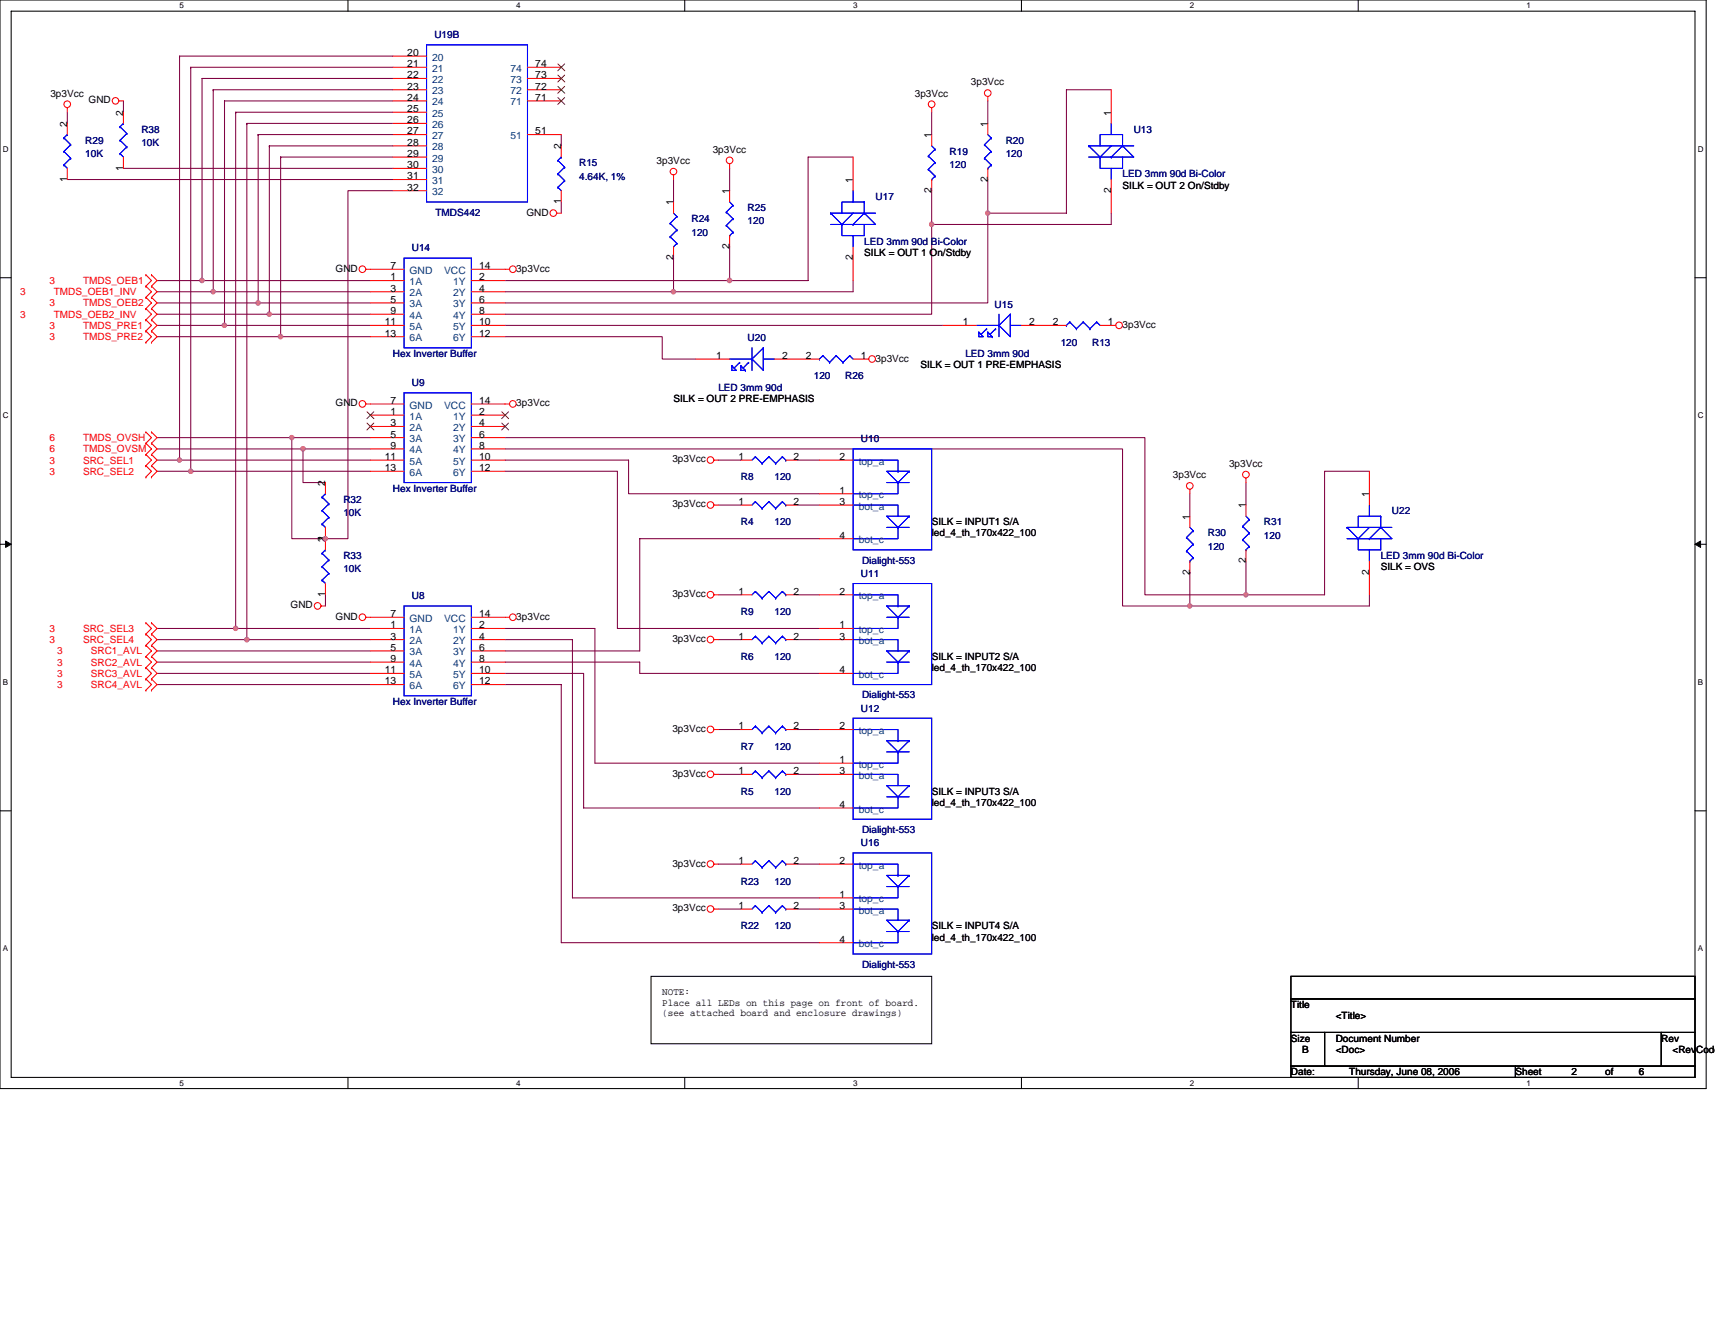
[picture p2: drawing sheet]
<svg xmlns="http://www.w3.org/2000/svg" width="279mm" height="216mm" viewBox="0 0 279 216" stroke-linecap="round" stroke-linejoin="round" font-family="sans-serif">
<path d="M0 0h278v177.4h-278zM1.8 1.8h274.3v173.8h-274.3z" fill="none" stroke="#000" stroke-width=".17"/>
<g fill="#fff">
<path d="M29.3 .2h.7v1.5h-.7z"/>
<path d="M29.3 175.7h.7v1.5h-.7z"/>
</g>
<path d="M56.7 0v1.8M56.7 175.6v1.8" fill="none" stroke="#000" stroke-width=".17"/>
<g fill="#fff">
<path d="M84.1 .2h.7v1.5h-.7z"/>
<path d="M84.1 175.7h.7v1.5h-.7z"/>
</g>
<path d="M111.5 0v1.8M111.5 175.6v1.8" fill="none" stroke="#000" stroke-width=".17"/>
<g fill="#fff">
<path d="M139 .2h.7v1.5h-.7z"/>
<path d="M139 175.7h.7v1.5h-.7z"/>
</g>
<path d="M166.4 0v1.8M166.4 175.6v1.8" fill="none" stroke="#000" stroke-width=".17"/>
<g fill="#fff">
<path d="M193.8 .2h.8v1.5h-.8z"/>
<path d="M193.8 175.7h.8v1.5h-.8z"/>
</g>
<path d="M221.3 0v1.8M221.3 175.6v1.8" fill="none" stroke="#000" stroke-width=".17"/>
<g fill="#fff">
<path d="M248.7 .2h.7v1.5h-.7z"/>
<path d="M248.7 175.7h.7v1.5h-.7z"/>
<path d="M.5 23.5h.9v1.5h-.9z"/>
<path d="M276.6 23.5h1v1.5h-1z"/>
<path d="M.5 67h.9v1.4h-.9z"/>
<path d="M276.6 67h1v1.4h-1z"/>
</g>
<path d="M0 45.3h1.8M276.1 45.3h1.9" fill="none" stroke="#000" stroke-width=".17"/>
<g fill="#fff">
<path d="M.5 110.4h.8v1.5h-.8z"/>
<path d="M276.6 110.4h.9v1.5h-.9z"/>
</g>
<path d="M0 88.7h1.8M276.1 88.7h1.9" fill="none" stroke="#000" stroke-width=".17"/>
<path d="M.9 88.2l.9 .5-.9 .5zM276.1 88.7l1-.5v1z" fill="#000" stroke="#000" stroke-width=".16"/>
<g fill="#fff">
<path d="M.5 153.8h.8v1.5h-.8z"/>
<path d="M276.6 153.8h.9v1.5h-.9z"/>
</g>
<path d="M0 132.1h1.8M276.1 132.1h1.9M106.1 159.1h45.7v11h-45.7zM210.3 159.1h65.8v3.7h-65.8zM210.3 162.8h65.8v5.4h-65.8zM210.3 168.2h5.5v5.5h-5.5zM210.3 173.7h36.6v1.9h-36.6zM215.8 168.2h54.9v5.5h-54.9zM246.9 173.7h29.2v1.9h-29.2zM270.7 168.2h5.4v5.5h-5.4z" fill="none" stroke="#000" stroke-width=".17"/>
<g fill="none" stroke="#800040" stroke-width=".17">
<path d="M11 18.3v1.8M20.1 18.3h.1M20.1 16.4v1.9M29.3 9.1h.1M29.3 9.1h34.7M29.3 9.1v65.9M31.1 11h.1M31.1 11h32.9M31.1 11v65.8M34.7 14.6h.1M34.7 14.6h29.3M34.7 14.6v32.9"/>
<path d="M36.6 16.4h27.4M36.6 16.4h.1M36.6 16.4v36.6M38.4 18.3h25.6M38.4 18.3h.1M38.4 18.3v84.1M64 12.8h-31.1v32.9M151.8 18.3v3.6M160.9 16.4v3.7M181 14.6h-7.3v20.1h-12.8M11 29.3h53M20.1 27.4h43.9"/>
<path d="M40.2 20.1h23.8M40.2 20.1h.1M40.2 20.1v84.1M42.1 21.9h21.9M42.1 21.9h.1M42.1 21.9v27.5M43.9 23.8h20.1M43.9 23.8h.1M43.9 23.8v27.4M45.7 25.6h18.3M45.7 25.6h.1M45.7 25.6v29.3"/>
<path d="M64 31.1h-7.3v56.7h-3.7M91.4 32.9v1.8M91.4 21.9v1.9M109.7 29.3v3.6M118.9 27.4v3.7M139 25.6h-7.3v20.1h-12.8M151.8 31.1v5.5M151.8 36.6v14.6h-69.5M151.8 36.6h.1M160.9 29.3v5.4M160.9 34.7v14.7h-78.6M160.9 34.7h.1"/>
<path d="M181 34.7v1.9h-29.2M25.6 54.9h20.1M25.6 47.5h9.1M25.6 51.2h18.3M25.6 45.7h7.3M25.6 49.4h16.5M25.6 53h11M32.9 45.7h.1M32.9 45.7h27.4M34.7 47.5h25.6M36.6 53h23.7M42.1 49.4h18.2"/>
<path d="M43.9 51.2h16.4M45.7 54.9h14.6M82.3 47.5h27.4M82.3 53h71.3M82.3 54.9h25.6v3.6h5.5M82.3 45.7h36.6M109.7 42.1h.1M109.7 42.1v5.4M118.9 40.2v5.5M118.9 45.7h.1M139 45.7v1.8h-29.3M25.6 76.8h5.5"/>
<path d="M25.6 75h3.7M25.6 71.3h21.9M25.6 73.2h23.8M29.3 75h31M31.1 76.8h29.2M47.5 71.3h.1M47.5 71.3v16.5h5.5M47.5 71.3h12.8M49.4 73.2h.1M49.4 73.2v5.4h3.6M49.4 73.2h10.9M82.3 76.8h18.3v25.6h32.9"/>
<path d="M82.3 75h20.1v5.5h31.1M82.3 71.3h104.2v25.6h16.5M82.3 73.2h100.6v25.5h10.9M117 75h3.7M129.8 75h3.7M203 78.6v3.7M223.1 76.8h-7.3v20.1h-12.8M53 87.8h.1M53 96.9v1.8M117 82.3h3.7M117 96.9h3.7M129.8 82.3h3.7"/>
<path d="M129.8 96.9h3.7M133.5 87.8h-29.3v18.3h-21.9M193.8 80.5v3.6M193.8 93.3h.1M193.8 93.3v5.4M203 91.4v5.5M203 96.9h.1M223.1 96.9v1.8h-29.3M25.6 106.1h34.7M25.6 107.9h34.7M25.6 109.7h34.7M25.6 111.5h34.7"/>
<path d="M25.6 104.2h14.6M25.6 102.4h12.8M38.4 102.4h21.9M40.2 104.2h20.1M82.3 102.4h14.6v22h36.6M82.3 107.9h21.9v1.8h29.3M82.3 109.7h12.8v22h38.4M82.3 104.2h11v42.1h40.2M82.3 111.5h9.1v42.1h42.1M117 118.9h3.7M117 104.2h3.7M129.8 118.9h3.7"/>
<path d="M129.8 104.2h3.7M117 126.2h3.7M129.8 126.2h3.7M117 140.8h3.7M117 148.1h3.7M129.8 140.8h3.7M129.8 148.1h3.7"/>
</g>
<g fill="#f0f" stroke="#f0f" stroke-width=".17">
<circle cx="31.1" cy="76.8" r=".36"/>
<circle cx="29.2" cy="75" r=".35"/>
<circle cx="109.7" cy="47.5" r=".36"/>
<circle cx="32.9" cy="45.7" r=".36"/>
<circle cx="118.8" cy="45.7" r=".36"/>
<circle cx="160.9" cy="34.7" r=".35"/>
<circle cx="151.8" cy="36.6" r=".36"/>
<circle cx="34.7" cy="47.5" r=".35"/>
<circle cx="36.6" cy="53" r=".36"/>
<circle cx="38.4" cy="102.4" r=".35"/>
<circle cx="40.2" cy="104.2" r=".36"/>
<circle cx="42" cy="49.4" r=".36"/>
<circle cx="43.9" cy="51.2" r=".35"/>
<circle cx="45.7" cy="54.8" r=".36"/>
<circle cx="47.5" cy="71.3" r=".35"/>
<circle cx="49.4" cy="73.1" r=".36"/>
<circle cx="193.8" cy="98.7" r=".35"/>
<circle cx="203" cy="96.9" r=".35"/>
<circle cx="53" cy="87.8" r=".35"/>
</g>
<g fill="none" stroke="#f00" stroke-width=".17">
<path d="M11 17.5v.8M19.4 16.4h.7M20.1 18.3v1.8M64 9.1h5.5M64 11h5.5M64 12.8h5.5M64 14.6h5.5M64 16.4h5.5M64 18.3h5.5M85.9 11h5.5M85.9 12.8h5.5M85.9 14.6h5.5"/>
<path d="M85.9 16.4h5.5M151.8 17.5v.8M160.9 15.7v.7M181 14.6v5.5M11 20.1v1.8M11 27.4v1.9M20.1 25.6v1.8M64 20.1h5.5M64 21.9h5.5M64 23.8h5.5M64 25.6h5.5M64 27.4h5.5"/>
<path d="M64 29.3h5.5M64 31.1h5.5M85.9 21.9h5.5M90.7 34.7h.7M91.4 23.8v1.8M91.4 31.1v1.8M109.7 28.5v.8M109.7 32.9v1.8M118.9 26.7v.7M118.9 31.1v1.8M118.9 38.4v1.8M139 25.6v5.5"/>
<path d="M151.8 21.9v1.9M151.8 29.3v1.8M160.9 20.1v1.8M160.9 27.4v1.9M181 29.3v5.4M23.8 46.6h.1M23.8 44.8h.1M23.8 48.5h.1M23.8 53.9h.1M23.8 52.1h.1M23.8 50.3h.1M23.8 55.8h.1"/>
<path d="M23.8 44.8l.9 .9-.9 .9M23.8 46.6l.9 .9-.9 1M23.8 52.1l.9 .9-.9 .9M23.8 48.5l.9 .9-.9 .9M23.8 50.3l.9 .9-.9 .9M23.8 53.9l.9 1-.9 .9M24.7 44.8h.1M24.7 46.6h.1M24.7 48.5h.1M24.7 52.1h.1M24.7 53.9h.1M24.7 50.3h.1"/>
<path d="M24.7 55.8h.1M24.7 44.8l.9 .9-.9 .9M24.7 46.6l.9 .9-.9 1M24.7 52.1l.9 .9-.9 .9M24.7 48.5l.9 .9-.9 .9M24.7 50.3l.9 .9-.9 .9M24.7 53.9l.9 1-.9 .9M59.6 43.9h6.2M60.3 53h5.5M60.3 45.7h5.5M60.3 47.5h5.5M60.3 49.4h5.5"/>
<path d="M60.3 51.2h5.5M60.3 54.9h5.5M76.8 43.9h6.2M76.8 53h5.5M76.8 45.7h5.5M76.8 47.5h5.5M76.8 49.4h5.5M76.8 51.2h5.5M76.8 54.9h5.5M109.7 40.2v1.9M113.4 58.5h5.5M126.2 58.5h7.3"/>
<path d="M139 58.5h2.5M139 40.2v5.5M153.6 53h5.5M166.4 53h7.3M179.2 53h2.6M23.8 75.9h.1M23.8 74.1h.1M23.8 77.7h.1M23.8 72.2h.1M23.8 70.4h.1M23.8 74.1l.9 .9-.9 .9M23.8 75.9l.9 .9-.9 .9"/>
<path d="M23.8 70.4l.9 .9-.9 .9M23.8 72.2l.9 1-.9 .9M24.7 74.1h.1M24.7 75.9h.1M24.7 77.7h.1M24.7 70.4h.1M24.7 72.2h.1M24.7 74.1l.9 .9-.9 .9M24.7 75.9l.9 .9-.9 .9M24.7 70.4l.9 .9-.9 .9M24.7 72.2l.9 1-.9 .9M53 78.6v1.9"/>
<path d="M59.6 65.8h6.2M60.3 75h5.5M60.3 67.6h5.5M60.3 69.5h5.5M60.3 71.3h5.5M60.3 73.2h5.5M60.3 76.8h5.5M76.8 65.8h6.2M76.8 75h5.5M76.8 67.6h5.5M76.8 69.5h5.5M76.8 71.3h5.5"/>
<path d="M76.8 73.2h5.5M76.8 76.8h5.5M116.3 75h.7M120.7 75h1.8M128 75h1.8M133.5 75h5.5M193.8 79.7v.8M203 77.9v.7M223.1 76.8v5.5M52.3 98.7h.7M53 85.9v3.7M53 95.1v1.8"/>
<path d="M116.3 96.9h.7M116.3 82.3h.7M120.7 82.3h1.8M120.7 96.9h1.8M128 82.3h1.8M128 96.9h1.8M133.5 82.3h5.5M133.5 96.9h5.5M133.5 80.5h5.5M133.5 87.8h5.5M193.8 84.1v1.8M193.8 91.4v1.9"/>
<path d="M203 82.3v1.8M203 89.6v1.8M223.1 91.4v5.5M23.8 103.3h.1M23.8 101.5h.1M23.8 107h.1M23.8 105.2h.1M23.8 108.8h.1M23.8 110.6h.1M23.8 112.5h.1M23.8 101.5l.9 .9-.9 .9M23.8 105.2l.9 .9-.9 .9"/>
<path d="M23.8 107l.9 .9-.9 .9M23.8 108.8l.9 .9-.9 .9M23.8 110.6l.9 .9-.9 1M23.8 103.3l.9 .9-.9 1M24.7 101.5h.1M24.7 103.3h.1M24.7 105.2h.1M24.7 107h.1M24.7 108.8h.1M24.7 110.6h.1M24.7 112.5h.1M24.7 101.5l.9 .9-.9 .9"/>
<path d="M24.7 105.2l.9 .9-.9 .9M24.7 107l.9 .9-.9 .9M24.7 108.8l.9 .9-.9 .9M24.7 110.6l.9 .9-.9 1M24.7 103.3l.9 .9-.9 1M59.6 100.6h6.2M60.3 102.4h5.5M60.3 104.2h5.5M60.3 106.1h5.5M60.3 107.9h5.5M60.3 109.7h5.5M60.3 111.5h5.5"/>
<path d="M76.8 100.6h6.2M76.8 102.4h5.5M76.8 104.2h5.5M76.8 106.1h5.5M76.8 107.9h5.5M76.8 109.7h5.5M76.8 111.5h5.5M116.3 104.2h.7M116.3 118.9h.7M120.7 118.9h1.8M120.7 104.2h1.8M128 118.9h1.8"/>
<path d="M128 104.2h1.8M133.5 118.9h5.5M133.5 102.4h5.5M133.5 104.2h5.5M133.5 109.7h5.5M116.3 126.2h.7M120.7 126.2h1.8M128 126.2h1.8M133.5 124.4h5.5M133.5 126.2h5.5M133.5 131.7h5.5M116.3 140.8h.7"/>
<path d="M116.3 148.1h.7M120.7 140.8h1.8M120.7 148.1h1.8M128 140.8h1.8M128 148.1h1.8M133.5 140.8h5.5M133.5 146.3h5.5M133.5 148.1h5.5M133.5 153.6h5.5"/>
<circle cx="11" cy="17" r=".54"/>
<circle cx="18.8" cy="16.4" r=".53"/>
<circle cx="151.8" cy="17" r=".54"/>
<circle cx="160.9" cy="15.2" r=".54"/>
<circle cx="90.1" cy="34.7" r=".54"/>
<circle cx="109.7" cy="28" r=".54"/>
<circle cx="118.9" cy="26.1" r=".54"/>
<circle cx="59" cy="43.9" r=".54"/>
<circle cx="83.6" cy="43.9" r=".54"/>
<circle cx="142.1" cy="58.5" r=".54"/>
<circle cx="182.3" cy="53" r=".54"/>
<circle cx="59" cy="65.8" r=".54"/>
<circle cx="83.6" cy="65.8" r=".54"/>
<circle cx="115.7" cy="75" r=".54"/>
<circle cx="193.8" cy="79.2" r=".54"/>
<circle cx="203" cy="77.3" r=".54"/>
<circle cx="51.7" cy="98.7" r=".54"/>
<circle cx="115.7" cy="96.9" r=".54"/>
<circle cx="115.7" cy="82.3" r=".54"/>
<circle cx="59" cy="100.6" r=".54"/>
<circle cx="83.6" cy="100.6" r=".54"/>
<circle cx="115.7" cy="104.2" r=".54"/>
<circle cx="115.7" cy="118.9" r=".54"/>
<circle cx="115.7" cy="126.2" r=".54"/>
<circle cx="115.7" cy="140.8" r=".54"/>
<circle cx="115.7" cy="148.1" r=".54"/>
</g>
<g fill="none" stroke="#00f" stroke-width=".17">
<path d="M69.5 7.3h16.4v25.6h-16.4zM10.4 26.9h.1M10.4 24.7h.1M10.4 22.5h.1M10.4 26.9l.6 .5M10.4 24.7l1.1 1.1M10.4 22.5l1.1 1.1M11 21.9h.1M11 21.9l-.6 .6M11.5 25.8h.1M11.5 23.6h.1M11.5 25.8l-1.1 1.1"/>
<path d="M11.5 23.6l-1.1 1.1M19.6 25h.1M19.6 22.9h.1M19.6 20.7h.1M19.6 25l.5 .6M19.6 22.9l1.1 1M19.6 20.7l1.1 1.1M20.1 20.1h.1M20.1 20.1l-.5 .6M20.7 23.9h.1M20.7 21.8h.1M20.7 23.9l-1.1 1.1"/>
<path d="M20.7 21.8l-1.1 1.1M90.9 30.5h.1M90.9 28.3h.1M90.9 26.1h.1M90.9 30.5l.5 .6M90.9 28.3l1.1 1.1M90.9 26.1l1.1 1.1M91.4 25.6h.1M91.4 25.6l-.5 .5M92 29.4h.1M92 27.2h.1M92 29.4l-1.1 1.1"/>
<path d="M92 27.2l-1.1 1.1M109.2 36.4h.1M109.2 38.6h.1M109.2 36.4l1.1 1.1M109.2 38.6l1.1 1.1M109.7 34.7l.6 .6M110.3 35.3h.1M110.3 37.5h.1M110.3 39.7h.1M110.3 35.3l-1.1 1.1M110.3 37.5l-1.1 1.1M110.3 39.7l-.6 .5"/>
<path d="M118.3 34.6h.1M118.3 36.7h.1M118.3 34.6l1.1 1M118.3 36.7l1.1 1.1M118.9 38.4h.1M118.9 32.9l.5 .6M119.4 33.5h.1M119.4 35.6h.1M119.4 37.8h.1M119.4 33.5l-1.1 1.1M119.4 35.6l-1.1 1.1M119.4 37.8l-.5 .6"/>
<path d="M135.3 34.7h3.7M135.3 34.7h.1M135.3 36.6h3.7M135.3 34.7l1.9 1.9M137.2 36.6h.1M137.2 36.6v1.8h3.6v-1.8M139 36.6h.1M139 34.7h3.6M139 31.1v1.8M139 38.4v1.8M139 34.7l-1.8 1.9M140.8 34.7l1.8 1.9h-3.6"/>
<path d="M140.8 34.7h.1M140.8 32.9h-3.6v1.8M140.8 32.9h.1M140.8 34.7l-1.8 1.9M140.8 32.9v1.8M151.2 25.4h.1M151.2 27.6h.1M151.2 25.4l1.1 1.1M151.2 27.6l1.1 1.1M151.8 29.3h.1M151.8 23.8l.5 .5M152.3 24.3h.1"/>
<path d="M152.3 26.5h.1M152.3 28.7h.1M152.3 24.3l-1.1 1.1M152.3 26.5l-1.1 1.1M152.3 28.7l-.5 .6M160.4 23.6h.1M160.4 25.8h.1M160.4 23.6l1.1 1.1M160.4 25.8l1.1 1.1M160.9 27.4h.1M160.9 21.9l.6 .6M161.5 22.5h.1"/>
<path d="M161.5 24.7h.1M161.5 26.9h.1M161.5 22.5l-1.1 1.1M161.5 24.7l-1.1 1.1M161.5 26.9l-.6 .5M177.4 23.8h3.6M177.4 23.8h.1M177.4 25.6h3.6M177.4 23.8l1.8 1.8M179.2 25.6h.1M179.2 25.6v1.8h3.7v-1.8M181 25.6h.1"/>
<path d="M181 23.8h3.7M181 20.1v1.8M181 27.4v1.9M181 23.8l-1.8 1.8M182.9 23.8l1.8 1.8h-3.7M182.9 23.8h.1M182.9 21.9h-3.7v1.9M182.9 21.9h.1M182.9 23.8l-1.9 1.8M182.9 21.9v1.9M65.8 42.1h11v14.6h-11zM109.7 40.2h.1"/>
<path d="M118.9 58.5h3.6M119.2 59.6l.8 .7h-.8zM119.2 59.6h.1M120.5 59.1h.1M120.5 59.1l-.9 .9M120.7 59.6v.7h.7M120.7 59.6h.1M120.7 59.6l.7 .7M122 59.1h.1M122 59.1l-.9 .9M122.5 58.5h.1M122.5 56.7v3.6"/>
<path d="M124.4 58.5h1.8M124.4 56.7v3.6l-1.9-1.8M124.4 56.7h.1M124.4 56.7l-1.9 1.8M133.5 58.5h.1M134 58h.1M134 58l1.1 1.1M134 58l-.5 .5M135.1 59.1h.1M136.2 58h.1M136.2 58l1.1 1.1M136.2 58l-1.1 1.1"/>
<path d="M137.3 59.1h.1M138.4 58h.1M138.4 58l.6 .5M138.4 58l-1.1 1.1M159.1 53h3.7M159.5 54.1l.7 .8h-.7zM159.5 54.1h.1M160.7 53.6h.1M160.7 53.6l-.9 .9M160.9 54.1v.8h.7M160.9 54.1h.1M160.9 54.1l.7 .8"/>
<path d="M161.6 54.9h.1M162.2 53.6h.1M162.2 53.6l-.9 .9M162.8 53h.1M162.8 51.2v3.7M164.6 53h1.8M164.6 51.2v3.7l-1.8-1.9M164.6 51.2h.1M164.6 51.2l-1.8 1.8M173.7 53h.1M174.3 52.5h.1M174.3 52.5l1.1 1.1"/>
<path d="M174.3 52.5l-.6 .5M175.4 53.6h.1M176.5 52.5h.1M176.5 52.5l1.1 1.1M176.5 52.5l-1.1 1.1M177.6 53.6h.1M178.7 52.5h.1M178.7 52.5l.5 .5M178.7 52.5l-1.1 1.1M65.8 64h11v14.6h-11zM121.4 60.3h.1M123.1 74.4h.1"/>
<path d="M123.1 74.4l-.6 .6M123.1 74.4l1.1 1.1M124.2 75.5h.1M125.3 74.4h.1M125.3 74.4l-1.1 1.1M125.3 74.4l1.1 1.1M126.4 75.5h.1M127.5 74.4h.1M127.5 74.4l-1.1 1.1M127.5 74.4l.5 .6M128 75h.1M139 75h7.3v1.8"/>
<path d="M139 73.2h12.8v16.4h-12.8zM144.5 78.6h3.6M146.3 78.6h.1M146.3 78.6v1.9h-7.3M146.3 76.8h.1M148.1 76.8h-3.6l1.8 1.8M148.1 76.8h.1M148.1 76.8l-1.8 1.8M52.5 94.5h.1M52.5 92.4h.1M52.5 90.1h.1M52.5 85.4h.1"/>
<path d="M52.5 83.2h.1M52.5 81h.1M52.5 94.5l.5 .6M52.5 92.4l1.1 1.1M52.5 90.1l1.1 1.1M52.5 85.4l.5 .5M52.5 83.2l1.1 1.1M52.5 81l1.1 1.1M53 89.6h.1M53 80.5h.1M53 89.6l-.5 .5M53 80.5l-.5 .5"/>
<path d="M53.6 93.5h.1M53.6 91.2h.1M53.6 84.3h.1M53.6 82.1h.1M53.6 93.5l-1.1 1M53.6 91.2l-1.1 1.2M53.6 84.3l-1.1 1.1M53.6 82.1l-1.1 1.1M65.8 98.7h11v14.7h-11zM123.1 81.7h.1M123.1 96.4h.1M123.1 81.7l-.6 .6"/>
<path d="M123.1 81.7l1.1 1.1M123.1 96.4l-.6 .5M123.1 96.4l1.1 1.1M124.2 82.8h.1M124.2 97.5h.1M125.3 81.7h.1M125.3 96.4h.1M125.3 81.7l-1.1 1.1M125.3 81.7l1.1 1.1M125.3 96.4l-1.1 1.1M125.3 96.4l1.1 1.1M126.4 82.8h.1"/>
<path d="M126.4 97.5h.1M127.5 81.7h.1M127.5 96.4h.1M127.5 81.7l-1.1 1.1M127.5 81.7l.5 .6M127.5 96.4l-1.1 1.1M127.5 96.4l.5 .5M128 82.3h.1M128 96.9h.1M139 82.3h7.3v1.8M139 96.9h7.3v1.8M139 95.1h12.8v16.4h-12.8z"/>
<path d="M144.5 85.9h3.6M146.3 85.9h.1M146.3 85.9v1.9h-7.3M146.3 98.7h.1M148.1 84.1h-3.6l1.8 1.8M148.1 84.1h.1M148.1 98.7h-3.6l1.8 1.9M148.1 98.7h.1M148.1 84.1l-1.8 1.8M148.1 98.7l-1.8 1.9M193.3 87.6h.1M193.3 89.8h.1"/>
<path d="M193.3 87.6l1.1 1.1M193.3 89.8l1.1 1.1M193.8 91.4h.1M193.8 85.9l.6 .6M194.4 86.5h.1M194.4 88.7h.1M194.4 90.9h.1M194.4 86.5l-1.1 1.1M194.4 88.7l-1.1 1.1M194.4 90.9l-.6 .5M202.4 85.8h.1M202.4 87.9h.1"/>
<path d="M202.4 85.8l1.1 1.1M202.4 87.9l1.1 1.1M203 89.6h.1M203 84.1l.5 .6M203.5 84.7h.1M203.5 86.9h.1M203.5 89h.1M203.5 84.7l-1.1 1.1M203.5 86.9l-1.1 1M203.5 89l-.5 .6M219.5 85.9h3.6M219.5 85.9h.1"/>
<path d="M219.5 87.8h3.6M219.5 85.9l1.8 1.9M221.3 87.8h.1M221.3 87.8v1.8h3.6v-1.8M223.1 87.8h.1M223.1 85.9h3.7M223.1 82.3v1.8M223.1 89.6v1.8M223.1 85.9l-1.8 1.9M224.9 85.9l1.9 1.9h-3.7M224.9 85.9h.1M224.9 84.1h-3.6v1.8"/>
<path d="M224.9 84.1h.1M224.9 85.9l-1.8 1.9M224.9 84.1v1.8M123.1 118.3h.1M123.1 103.7h.1M123.1 103.7l-.6 .5M123.1 118.3l-.6 .6M123.1 118.3l1.1 1.1M123.1 103.7l1.1 1.1M124.2 119.4h.1M124.2 104.8h.1M125.3 118.3h.1"/>
<path d="M125.3 103.7h.1M125.3 103.7l-1.1 1.1M125.3 118.3l-1.1 1.1M125.3 118.3l1.1 1.1M125.3 103.7l1.1 1.1M126.4 119.4h.1M126.4 104.8h.1M127.5 118.3h.1M127.5 103.7h.1M127.5 103.7l-1.1 1.1M127.5 118.3l-1.1 1.1M127.5 118.3l.5 .6"/>
<path d="M127.5 103.7l.5 .5M128 118.9h.1M128 104.2h.1M139 118.9h7.3v1.8M139 104.2h7.3v1.9M139 117h12.8v16.5h-12.8zM144.5 100.6h3.6M144.5 107.9h3.6M146.3 100.6h.1M146.3 107.9h.1M146.3 107.9v1.8h-7.3M146.3 100.6v1.8h-7.3"/>
<path d="M148.1 106.1h-3.6l1.8 1.8M148.1 106.1h.1M148.1 106.1l-1.8 1.8M123.1 125.6h.1M123.1 125.6l-.6 .6M123.1 125.6l1.1 1.1M124.2 126.7h.1M125.3 125.6h.1M125.3 125.6l-1.1 1.1M125.3 125.6l1.1 1.1M126.4 126.7h.1M127.5 125.6h.1"/>
<path d="M127.5 125.6l-1.1 1.1M127.5 125.6l.5 .6M128 126.2h.1M139 126.2h7.3v1.8M139 139h12.8v16.4h-12.8zM144.5 122.5h3.6M144.5 129.8h3.6M146.3 122.5h.1M146.3 129.8h.1M146.3 129.8v1.9h-7.3M146.3 122.5v1.9h-7.3M146.3 120.7h.1"/>
<path d="M148.1 120.7h-3.6l1.8 1.8M148.1 120.7h.1M148.1 128h-3.6l1.8 1.8M148.1 128h.1M148.1 120.7l-1.8 1.8M148.1 128l-1.8 1.8M123.1 147.6h.1M123.1 140.3h.1M123.1 147.6l-.6 .5M123.1 147.6l1.1 1.1M123.1 140.3l-.6 .5M123.1 140.3l1.1 1.1"/>
<path d="M124.2 148.7h.1M124.2 141.4h.1M125.3 147.6h.1M125.3 140.3h.1M125.3 147.6l-1.1 1.1M125.3 147.6l1.1 1.1M125.3 140.3l-1.1 1.1M125.3 140.3l1.1 1.1M126.4 148.7h.1M126.4 141.4h.1M127.5 147.6h.1M127.5 140.3h.1"/>
<path d="M127.5 147.6l-1.1 1.1M127.5 147.6l.5 .5M127.5 140.3l-1.1 1.1M127.5 140.3l.5 .5M128 148.1h.1M128 140.8h.1M139 148.1h7.3v1.8M139 140.8h7.3v1.8M144.5 144.5h3.6M144.5 151.8h3.6M146.3 144.5h.1M146.3 151.8h.1"/>
<path d="M146.3 151.8v1.8h-7.3M146.3 144.5v1.8h-7.3M146.3 142.6h.1M148.1 142.6h-3.6l1.8 1.9M148.1 142.6h.1M148.1 149.9h-3.6l1.8 1.9M148.1 149.9h.1M148.1 142.6l-1.8 1.9M148.1 149.9l-1.8 1.9"/>
</g>
<g fill="none" stroke="#804000" stroke-width=".16">
<path d="M90.9 15.9l1.1 1.1M90.9 14.1l1.1 1.1M90.9 12.2l1.1 1.2M90.9 10.4l1.1 1.1M92 15.9l-1.1 1.1M92 14.1l-1.1 1.1M92 12.2l-1.1 1.2M92 10.4l-1.1 1.1M59.8 67.1l1.1 1.1M59.8 68.9l1.1 1.2M60.9 67.1l-1.1 1.1M60.9 68.9l-1.1 1.2"/>
<path d="M81.7 67.1l1.2 1.1M81.7 68.9l1.2 1.2M82.8 67.1l-1.1 1.1M82.8 68.9l-1.1 1.2"/>
</g>
<g font-size="1.7">
<text x="66.4" y="9.1">20</text>
<text x="66.4" y="10.9">21</text>
<text x="87.2" y="10.9">74</text>
<text x="66.4" y="12.8">22</text>
<text x="66.4" y="14.6">23</text>
<text x="66.4" y="16.4">24</text>
<text x="87.2" y="16.4">71</text>
<text x="87.2" y="14.6">72</text>
<text x="87.2" y="12.8">73</text>
<text x="10.9" y="20.7" transform="rotate(-90 10.9 20.7)">2</text>
<text x="20.1" y="18.8" transform="rotate(-90 20.1 18.8)">2</text>
<text x="66.4" y="18.3">25</text>
<text x="66.4" y="20.1">26</text>
<text x="66.4" y="21.9">27</text>
<text x="66.4" y="23.7">28</text>
<text x="87.2" y="21.9">51</text>
<text x="151.8" y="22.5" transform="rotate(-90 151.8 22.5)">1</text>
<text x="160.9" y="20.7" transform="rotate(-90 160.9 20.7)">1</text>
<text x="181" y="18.8" transform="rotate(-90 181 18.8)">1</text>
<text x="10.9" y="29.6" transform="rotate(-90 10.9 29.6)">1</text>
<text x="20.1" y="27.8" transform="rotate(-90 20.1 27.8)">1</text>
<text x="66.4" y="25.6">29</text>
<text x="66.4" y="27.4">30</text>
<text x="66.4" y="29.2">31</text>
<text x="91.4" y="24.3" transform="rotate(-90 91.4 24.3)">2</text>
<text x="139" y="29.8" transform="rotate(-90 139 29.8)">1</text>
<text x="160.9" y="29.6" transform="rotate(-90 160.9 29.6)">2</text>
<text x="66.4" y="31.1">32</text>
<text x="91.4" y="33.3" transform="rotate(-90 91.4 33.3)">1</text>
<text x="109.7" y="33.5" transform="rotate(-90 109.7 33.5)">1</text>
<text x="118.9" y="31.6" transform="rotate(-90 118.9 31.6)">1</text>
<text x="151.8" y="31.5" transform="rotate(-90 151.8 31.5)">2</text>
<text x="181" y="31.5" transform="rotate(-90 181 31.5)">2</text>
<text x="118.9" y="40.6" transform="rotate(-90 118.9 40.6)">2</text>
<text x="63.6" y="45.7">1</text>
<text x="63.6" y="47.5">3</text>
<text x="63.6" y="43.9">7</text>
<text x="78.1" y="45.7">2</text>
<text x="78.1" y="47.5">4</text>
<text x="78.1" y="43.9">14</text>
<text x="109.7" y="42.4" transform="rotate(-90 109.7 42.4)">2</text>
<text x="139" y="42.4" transform="rotate(-90 139 42.4)">2</text>
<text x="62.7" y="53">11</text>
<text x="63.6" y="49.3">5</text>
<text x="63.6" y="51.2">9</text>
<text x="78.1" y="49.3">6</text>
<text x="78.1" y="51.2">8</text>
<text x="78.1" y="53">10</text>
<text x="156.9" y="53">1</text>
<text x="167.7" y="53">2</text>
<text x="171.5" y="53">2</text>
<text x="180.5" y="53">1</text>
<text x="62.7" y="54.8">13</text>
<text x="78.1" y="54.8">12</text>
<text x="116.7" y="58.5">1</text>
<text x="127.4" y="58.5">2</text>
<text x="131.3" y="58.5">2</text>
<text x="140.3" y="58.5">1</text>
<text x="63.6" y="65.8">7</text>
<text x="78.1" y="65.8">14</text>
<text x="63.6" y="67.6">1</text>
<text x="63.6" y="69.5">3</text>
<text x="63.6" y="71.3">5</text>
<text x="78.1" y="67.6">2</text>
<text x="78.1" y="69.5">4</text>
<text x="78.1" y="71.3">6</text>
<text x="62.7" y="75">11</text>
<text x="62.7" y="76.8">13</text>
<text x="63.6" y="73.1">9</text>
<text x="78.1" y="73.1">8</text>
<text x="78.1" y="75">10</text>
<text x="78.1" y="76.8">12</text>
<text x="120.3" y="75">1</text>
<text x="129.3" y="75">2</text>
<text x="136.8" y="75">2</text>
<text x="53" y="79.2" transform="rotate(-90 53 79.2)">2</text>
<text x="120.3" y="82.3">1</text>
<text x="129.3" y="82.3">2</text>
<text x="136.8" y="80.4">1</text>
<text x="136.8" y="82.3">3</text>
<text x="203" y="82.8" transform="rotate(-90 203 82.8)">1</text>
<text x="223.1" y="81" transform="rotate(-90 223.1 81)">1</text>
<text x="53" y="88.3" transform="rotate(-90 53 88.3)">21</text>
<text x="136.8" y="87.8">4</text>
<text x="193.8" y="84.7" transform="rotate(-90 193.8 84.7)">1</text>
<text x="193.8" y="93.6" transform="rotate(-90 193.8 93.6)">2</text>
<text x="203" y="91.8" transform="rotate(-90 203 91.8)">2</text>
<text x="223.1" y="93.6" transform="rotate(-90 223.1 93.6)">2</text>
<text x="53" y="97.3" transform="rotate(-90 53 97.3)">1</text>
<text x="63.6" y="100.6">7</text>
<text x="78.1" y="100.6">14</text>
<text x="120.3" y="96.9">1</text>
<text x="129.3" y="96.9">2</text>
<text x="136.8" y="96.9">2</text>
<text x="63.6" y="102.4">1</text>
<text x="63.6" y="104.2">3</text>
<text x="63.6" y="106">5</text>
<text x="63.6" y="107.9">9</text>
<text x="78.1" y="102.4">2</text>
<text x="78.1" y="104.2">4</text>
<text x="78.1" y="106">6</text>
<text x="78.1" y="107.9">8</text>
<text x="120.3" y="104.2">1</text>
<text x="129.3" y="104.2">2</text>
<text x="136.8" y="102.4">1</text>
<text x="136.8" y="104.2">3</text>
<text x="62.7" y="109.7">11</text>
<text x="62.7" y="111.5">13</text>
<text x="78.1" y="109.7">10</text>
<text x="78.1" y="111.5">12</text>
<text x="136.8" y="109.7">4</text>
<text x="120.3" y="118.9">1</text>
<text x="129.3" y="118.9">2</text>
<text x="136.8" y="118.9">2</text>
<text x="136.8" y="124.3">1</text>
<text x="120.3" y="126.2">1</text>
<text x="129.3" y="126.2">2</text>
<text x="136.8" y="126.2">3</text>
<text x="136.8" y="131.6">4</text>
<text x="120.3" y="140.8">1</text>
<text x="129.3" y="140.8">2</text>
<text x="136.8" y="140.8">2</text>
<text x="120.3" y="148.1">1</text>
<text x="129.3" y="148.1">2</text>
<text x="136.8" y="146.3">1</text>
<text x="136.8" y="148.1">3</text>
<text x="136.8" y="153.6">4</text>
</g>
<g font-size="1.7" fill="#004080">
<text x="70.4" y="9.9">20</text>
<text x="70.4" y="11.7">21</text>
<text x="83.2" y="11.7">74</text>
<text x="70.4" y="13.5">22</text>
<text x="70.4" y="15.4">23</text>
<text x="70.4" y="17.2">24</text>
<text x="83.2" y="17.2">71</text>
<text x="83.2" y="15.4">72</text>
<text x="83.2" y="13.5">73</text>
<text x="70.4" y="19">25</text>
<text x="70.4" y="20.8">26</text>
<text x="70.4" y="22.7">27</text>
<text x="83.2" y="22.7">51</text>
<text x="70.4" y="24.5">28</text>
<text x="70.4" y="26.3">29</text>
<text x="70.4" y="28.2">30</text>
<text x="70.4" y="30">31</text>
<text x="70.4" y="31.8">32</text>
<text x="66.7" y="46.5">1A</text>
<text x="66.7" y="44.6">GND</text>
<text x="72.3" y="44.6">VCC</text>
<text x="73.8" y="46.5">1Y</text>
<text x="66.7" y="48.3">2A</text>
<text x="66.7" y="50.1">3A</text>
<text x="66.7" y="51.9">4A</text>
<text x="66.7" y="53.8">5A</text>
<text x="73.8" y="48.3">2Y</text>
<text x="73.8" y="50.1">3Y</text>
<text x="73.8" y="51.9">4Y</text>
<text x="73.8" y="53.8">5Y</text>
<text x="66.7" y="55.6">6A</text>
<text x="73.8" y="55.6">6Y</text>
<text x="66.7" y="68.4">1A</text>
<text x="66.7" y="70.2">2A</text>
<text x="66.7" y="66.6">GND</text>
<text x="72.3" y="66.6">VCC</text>
<text x="73.8" y="68.4">1Y</text>
<text x="73.8" y="70.2">2Y</text>
<text x="66.7" y="72.1">3A</text>
<text x="66.7" y="73.9">4A</text>
<text x="66.7" y="75.7">5A</text>
<text x="66.7" y="77.5">6A</text>
<text x="73.8" y="72.1">3Y</text>
<text x="73.8" y="73.9">4Y</text>
<text x="73.8" y="75.7">5Y</text>
<text x="73.8" y="77.5">6Y</text>
<text x="139.9" y="75.7">top_a</text>
<text x="139.9" y="81.2">top_c</text>
<text x="139.9" y="83">bot_a</text>
<text x="139.9" y="88.5">bot_c</text>
<text x="66.7" y="101.3">GND</text>
<text x="72.3" y="101.3">VCC</text>
<text x="139.9" y="97.7">top_a</text>
<text x="66.7" y="103.1">1A</text>
<text x="66.7" y="105">2A</text>
<text x="66.7" y="106.8">3A</text>
<text x="73.8" y="103.1">1Y</text>
<text x="73.8" y="105">2Y</text>
<text x="73.8" y="106.8">3Y</text>
<text x="139.9" y="103.1">top_c</text>
<text x="139.9" y="105">bot_a</text>
<text x="66.7" y="108.6">4A</text>
<text x="66.7" y="110.5">5A</text>
<text x="66.7" y="112.3">6A</text>
<text x="73.8" y="108.6">4Y</text>
<text x="73.8" y="110.5">5Y</text>
<text x="73.8" y="112.3">6Y</text>
<text x="139.9" y="110.5">bot_c</text>
<text x="139.9" y="119.6">top_a</text>
<text x="139.9" y="125.1">top_c</text>
<text x="139.9" y="126.9">bot_a</text>
<text x="139.9" y="132.4">bot_c</text>
<text x="139.9" y="141.5">top_a</text>
<text x="139.9" y="147">top_c</text>
<text x="139.9" y="148.9">bot_a</text>
<text x="139.9" y="154.3">bot_c</text>
</g>
<g font-size="1.6" fill="#000080">
<text x="70.8" y="6.2">U19B</text>
<text x="13.9" y="23.4">R29</text>
<text x="23" y="21.6">R38</text>
<text x="23" y="23.8">10K</text>
<text x="163.9" y="23.4">R20</text>
<text x="184.7" y="21.6">U13</text>
<text x="13.9" y="25.6">10K</text>
<text x="94.4" y="27.1">R15</text>
<text x="94.4" y="29.3">4.64K, 1%</text>
<text x="154.7" y="25.3">R19</text>
<text x="154.7" y="27.4">120</text>
<text x="163.9" y="25.6">120</text>
<text x="182.9" y="28.9">LED 3mm 90d Bi-Color</text>
<text x="71" y="35.1">TMDS442</text>
<text x="121.8" y="34.4">R25</text>
<text x="142.6" y="32.6">U17</text>
<text x="67.1" y="41">U14</text>
<text x="112.6" y="36.2">R24</text>
<text x="112.6" y="38.4">120</text>
<text x="121.8" y="36.6">120</text>
<text x="140.8" y="39.9">LED 3mm 90d Bi-Color</text>
<text x="162" y="50.1">U15</text>
<text x="64" y="58.2">Hex Inverter Buffer</text>
<text x="121.8" y="55.6">U20</text>
<text x="157.3" y="58.2">LED 3mm 90d</text>
<text x="172.8" y="56.3">120</text>
<text x="177.9" y="56.3">R13</text>
<text x="67.1" y="62.9">U9</text>
<text x="117" y="63.6">LED 3mm 90d</text>
<text x="132.6" y="61.8">120</text>
<text x="137.7" y="61.8">R26</text>
<text x="140.3" y="72.1">U10</text>
<text x="55.9" y="81.9">R32</text>
<text x="64" y="80.1">Hex Inverter Buffer</text>
<text x="120.7" y="78.3">R8</text>
<text x="126.2" y="78.3">120</text>
<text x="226.8" y="83.8">U22</text>
<text x="55.9" y="84.1">10K</text>
<text x="120.7" y="85.6">R4</text>
<text x="126.2" y="85.6">120</text>
<text x="196.8" y="87.4">R30</text>
<text x="196.8" y="89.6">120</text>
<text x="205.9" y="85.6">R31</text>
<text x="205.9" y="87.8">120</text>
<text x="55.9" y="91.1">R33</text>
<text x="55.9" y="93.3">10K</text>
<text x="140.3" y="94">U11</text>
<text x="140.4" y="91.8">Dialight-553</text>
<text x="224.9" y="91.1">LED 3mm 90d Bi-Color</text>
<text x="67.1" y="97.7">U8</text>
<text x="120.7" y="100.2">R9</text>
<text x="126.2" y="100.2">120</text>
<text x="120.7" y="107.5">R6</text>
<text x="126.2" y="107.5">120</text>
<text x="140.4" y="113.8">Dialight-553</text>
<text x="64" y="114.9">Hex Inverter Buffer</text>
<text x="140.3" y="116">U12</text>
<text x="120.7" y="122.2">R7</text>
<text x="126.2" y="122.2">120</text>
<text x="120.7" y="129.5">R5</text>
<text x="126.2" y="129.5">120</text>
<text x="140.3" y="137.9">U16</text>
<text x="140.4" y="135.7">Dialight-553</text>
<text x="120.7" y="144.1">R23</text>
<text x="126.2" y="144.1">120</text>
<text x="120.7" y="151.4">R22</text>
<text x="126.2" y="151.4">120</text>
<text x="140.4" y="157.6">Dialight-553</text>
</g>
<g font-size="1.6">
<text x="8.2" y="15.7">3p3Vcc</text>
<text x="14.4" y="16.8">GND</text>
<text x="149" y="15.7">3p3Vcc</text>
<text x="158.2" y="13.9">3p3Vcc</text>
<text x="107" y="26.7">3p3Vcc</text>
<text x="116.1" y="24.9">3p3Vcc</text>
<text x="85.8" y="35.1">GND</text>
<text x="182.9" y="30.7">SILK = OUT 2 On/Stdby</text>
<text x="140.8" y="41.7">SILK = OUT 1 On/Stdby</text>
<text x="54.7" y="44.3">GND</text>
<text x="84.1" y="44.3">3p3Vcc</text>
<text x="182.9" y="53.4">3p3Vcc</text>
<text x="142.6" y="58.9">3p3Vcc</text>
<text x="149.9" y="60">SILK = OUT 1 PRE-EMPHASIS</text>
<text x="109.7" y="65.5">SILK = OUT 2 PRE-EMPHASIS</text>
<text x="54.7" y="66.2">GND</text>
<text x="84.1" y="66.2">3p3Vcc</text>
<text x="109.5" y="75.4">3p3Vcc</text>
<text x="191.1" y="77.9">3p3Vcc</text>
<text x="200.2" y="76.1">3p3Vcc</text>
<text x="109.5" y="82.7">3p3Vcc</text>
<text x="151.8" y="87.4">led_4_th_170x422_100</text>
<text x="151.8" y="85.6">SILK = INPUT1 S/A</text>
<text x="224.9" y="92.9">SILK = OVS</text>
<text x="47.3" y="99.1">GND</text>
<text x="54.7" y="101">GND</text>
<text x="84.1" y="101">3p3Vcc</text>
<text x="109.5" y="97.3">3p3Vcc</text>
<text x="109.5" y="104.6">3p3Vcc</text>
<text x="151.8" y="107.5">SILK = INPUT2 S/A</text>
<text x="151.8" y="109.4">led_4_th_170x422_100</text>
<text x="109.5" y="119.3">3p3Vcc</text>
<text x="109.5" y="126.6">3p3Vcc</text>
<text x="151.8" y="131.3">led_4_th_170x422_100</text>
<text x="151.8" y="129.5">SILK = INPUT3 S/A</text>
<text x="109.5" y="141.2">3p3Vcc</text>
<text x="109.5" y="148.5">3p3Vcc</text>
<text x="151.8" y="153.3">led_4_th_170x422_100</text>
<text x="151.8" y="151.4">SILK = INPUT4 S/A</text>
<text x="107.9" y="162.2">NOTE:</text>
<text x="107.9" y="163.9">Place all LEDs on this page on front of board.</text>
<text x="107.9" y="165.6">(see attached board and enclosure drawings)</text>
<text x="210.3" y="164.2">Title</text>
<text x="217.6" y="166.1">&lt;Title&gt;</text>
<text x="210.3" y="169.7">Size</text>
<text x="212.1" y="171.6">B</text>
<text x="217.6" y="169.7">Document Number</text>
<text x="217.6" y="171.6">&lt;Doc&gt;</text>
<text x="270.7" y="169.7">Rev</text>
<text x="272.5" y="171.6">&lt;RevCode</text>
<text x="210.3" y="175.2">Date:</text>
<text x="219.8" y="175.2">Thursday, June 08, 2006</text>
<text x="246.9" y="175.2">Sheet</text>
<text x="256" y="175.2">2</text>
<text x="261.5" y="175.2">of</text>
<text x="267" y="175.2">6</text>
</g>
<g font-size="1.6" fill="#f00">
<text x="8" y="46.3">3</text>
<text x="13.5" y="46.3">TMDS_OEB1</text>
<text x="3.3" y="48.1">3</text>
<text x="3.3" y="51.8">3</text>
<text x="8" y="53.6">3</text>
<text x="8" y="49.9">3</text>
<text x="8.8" y="48.1">TMDS_OEB1_INV</text>
<text x="8.8" y="51.8">TMDS_OEB2_INV</text>
<text x="13.5" y="53.6">TMDS_PRE1</text>
<text x="13.5" y="49.9">TMDS_OEB2</text>
<text x="8" y="55.4">3</text>
<text x="13.5" y="55.4">TMDS_PRE2</text>
<text x="8" y="71.9">6</text>
<text x="13.5" y="71.9">TMDS_OVSH</text>
<text x="8" y="75.5">3</text>
<text x="8" y="77.4">3</text>
<text x="8" y="73.7">6</text>
<text x="13.5" y="75.5">SRC_SEL1</text>
<text x="13.5" y="77.4">SRC_SEL2</text>
<text x="13.5" y="73.7">TMDS_OVSM</text>
<text x="8" y="103">3</text>
<text x="8" y="104.8">3</text>
<text x="9.3" y="106.6">3</text>
<text x="13.5" y="103">SRC_SEL3</text>
<text x="13.5" y="104.8">SRC_SEL4</text>
<text x="14.8" y="106.6">SRC1_AVL</text>
<text x="9.3" y="108.5">3</text>
<text x="9.3" y="110.3">3</text>
<text x="9.3" y="112.1">3</text>
<text x="14.8" y="108.5">SRC2_AVL</text>
<text x="14.8" y="110.3">SRC3_AVL</text>
<text x="14.8" y="112.1">SRC4_AVL</text>
</g>
<g font-size="1.3">
<text x="29.3" y="1.4">5</text>
<text x="84.1" y="1.4">4</text>
<text x="139" y="1.4">3</text>
<text x="193.8" y="1.4">2</text>
<text x="248.7" y="1.4">1</text>
<text x=".5" y="24.7">D</text>
<text x="276.6" y="24.7">D</text>
<text x=".5" y="68.2">C</text>
<text x="276.6" y="68.2">C</text>
<text x=".5" y="111.6">B</text>
<text x="276.6" y="111.6">B</text>
<text x=".5" y="155">A</text>
<text x="276.6" y="155">A</text>
<text x="29.3" y="176.9">5</text>
<text x="84.1" y="176.9">4</text>
<text x="139" y="176.9">3</text>
<text x="193.8" y="176.9">2</text>
<text x="248.7" y="176.9">1</text>
</g>
</svg>
